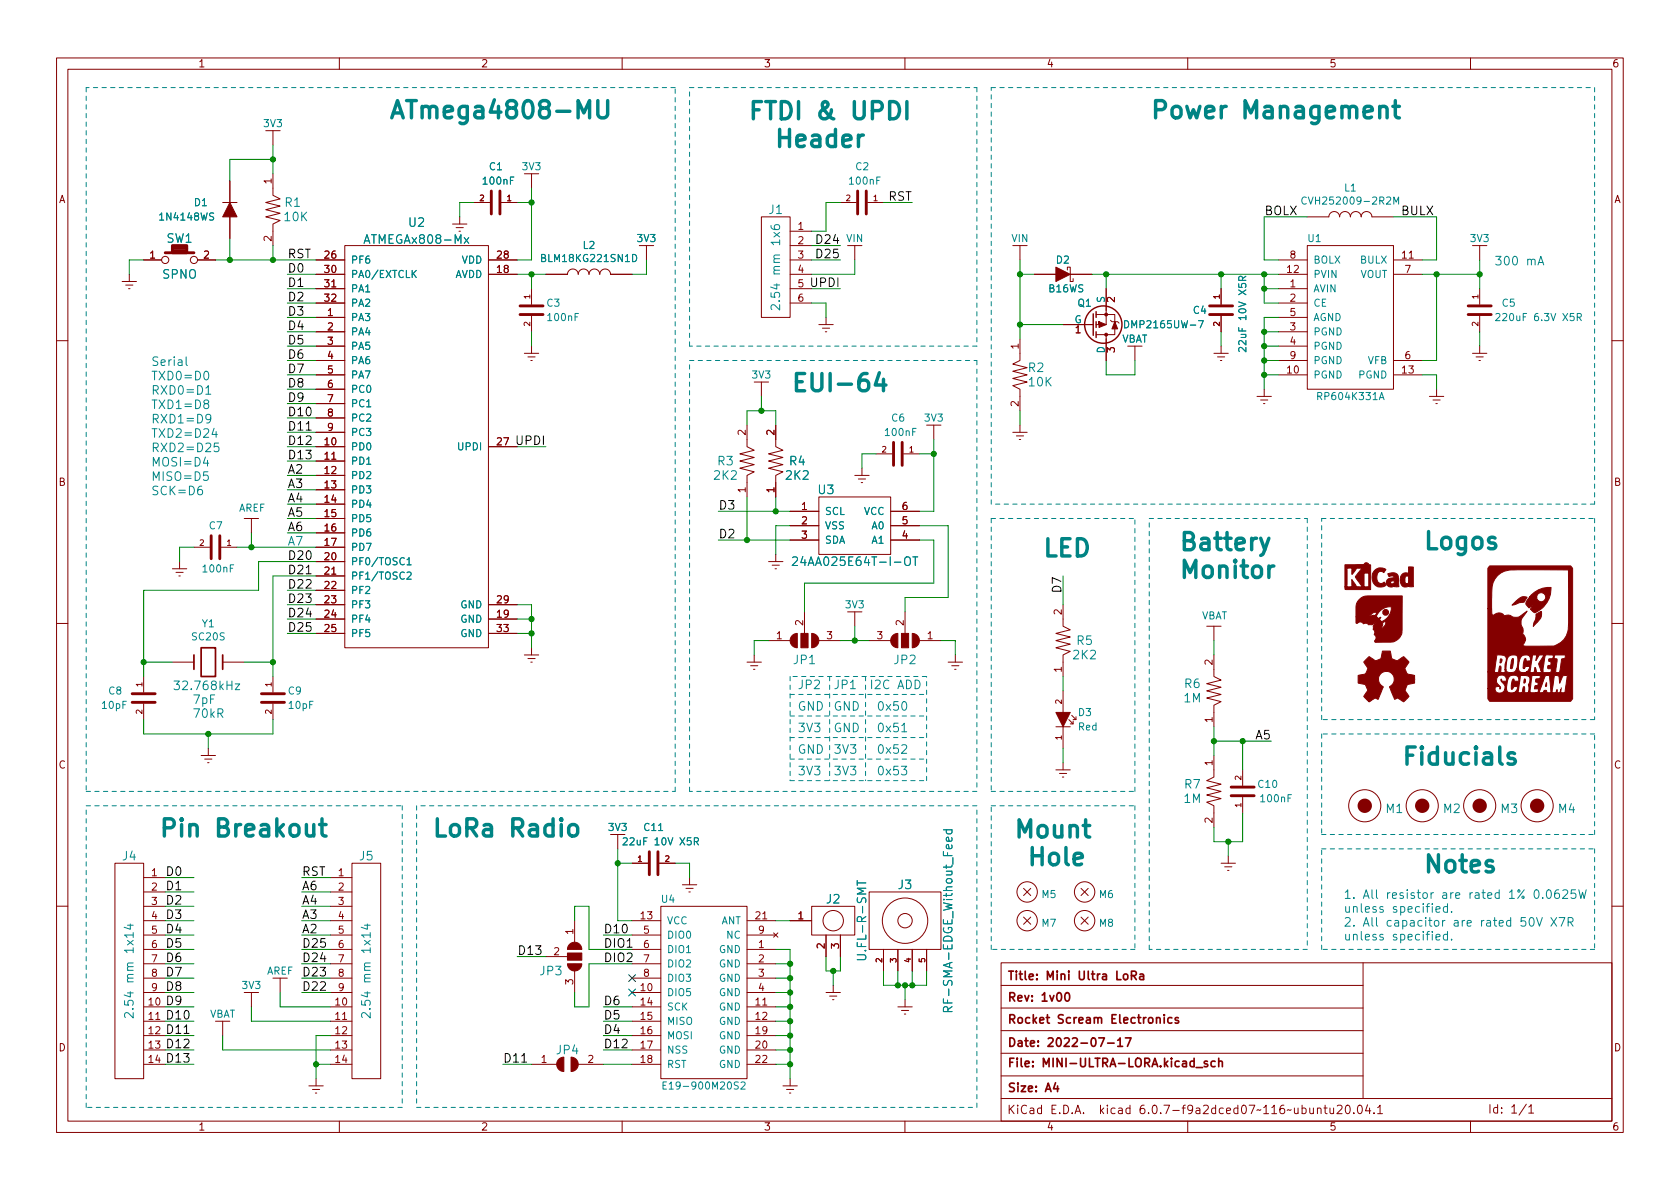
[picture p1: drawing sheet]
<svg xmlns="http://www.w3.org/2000/svg" width="297mm" height="210mm" viewBox="0 0 297 210" stroke-linecap="round" stroke-linejoin="round" font-family="sans-serif">
<g fill="none" stroke="#840000" stroke-width=".18">
<path d="M10 10.2h277v190.1h-277zM12 12.2h273v186.1h-273zM60 10.2v2M110 10.2v2M160 10.2v2M210 10.2v2M260 10.2v2M39.4 35.8h2.5M40.6 32v3.8M40.6 38.3v3.9M48.3 30.7v3.8l1.2 .7-2.5 .6 2.5 .6-2.5 .7 2.5 .6-2.5 .6 2.5 .7-1.2 .6v3.8M48.3 23.1v2.5"/>
<path d="M80 39.6h2.5M81.3 38.3v1.3M83.8 35.8h2.8M88.6 35.8h2.8M94 30.7v2.6M134.6 38.3h5.1v17.8h-5.1zM148.6 35.8h2.8M153.4 35.8h2.8M231.1 38.3h3.8a.95 .95 0 0 1 1-.9 .95 .95 0 0 1 1 .9 .95 .95 0 0 1 .9-.9 .95 .95 0 0 1 1 .9 .95 .95 0 0 1 .9-.9 .95 .95 0 0 1 1 .9 .95 .95 0 0 1 .9-.9 .95 .95 0 0 1 1 .9h3.8M21.6 49.8h2.5M22.2 50.4h1.3M22.7 51h.3"/>
<path d="M22.9 48.5v1.3M25.4 46h3.2M34.9 46h3.2M55.9 51h5.1M55.9 46h5.1M55.9 48.5h5.1M55.9 53.6h5.1M55.9 58.7h5.1M55.9 56.1h5.1M61 43.4h25.4v71.1h-25.4zM80.6 40.3h1.3M86.4 46h5"/>
<path d="M86.4 48.5h5M94 51v2.8M94 55.9v2.8M96.5 48.5h3.8a.95 .95 0 0 1 1-.9 .95 .95 0 0 1 .9 .9 .95 .95 0 0 1 1-.9 .95 .95 0 0 1 .9 .9 .95 .95 0 0 1 1-.9 .95 .95 0 0 1 .9 .9 .95 .95 0 0 1 1-.9 .95 .95 0 0 1 .9 .9h3.9M114.3 43.4v2.6M139.7 51h3.8M139.7 46h3.8M139.7 48.5h3.8M139.7 53.6h3.8M139.7 43.4h3.8M139.7 40.9h3.8M144.8 57.4h2.5"/>
<path d="M145.4 58h1.3M145.9 58.7h.3M146 56.1v1.3M149.9 43.4h2.5M151.1 43.4v2.6M179.1 43.4h2.5M180.3 59.9v3.8l-1.2 .7 2.5 .6-2.5 .7 2.5 .6-2.5 .6 2.5 .7-2.5 .6 1.2 .6v3.8M180.3 43.4v2.6M182.9 48.5h3.8M188 57.4h5.3M188.7 47.7v-.5h.5v2.6h.5v-.5M189.2 48.5h3.8"/>
<path d="M193.8 55.6h3.3v1.3M193.8 59.2h1.8M195.6 51v6.4h-1.8M195.6 59.2v4.5M196.3 56.6l.3 .3h1l.3 .2M197.1 58.2v1h-1.5M215.9 51v2.8M215.9 55.9v2.8M226.1 51h5M226.1 46h5M226.1 48.5h5M226.1 53.6h5"/>
<path d="M226.1 58.7h5M226.1 56.1h5M231.1 43.4h15.3v25.4h-15.3zM246.4 46h5.1M246.4 48.5h5.1M261.6 43.4v2.6M261.6 51v2.8M261.6 55.9v2.8M10 60.2h2M55.9 71.4h5.1M55.9 66.3h5.1M55.9 61.2h5.1"/>
<path d="M55.9 63.7h5.1M55.9 76.4h5.1M55.9 79h5.1M55.9 68.8h5.1M55.9 73.9h5.1M86.4 79h5M92.7 62.5h2.5M93.3 63.1h1.3M93.9 63.7h.2M94 61.2v1.3M132.1 75.2v3.8l1.2 .6-2.5 .7 2.5 .6-2.5 .6 2.5 .7-2.5 .6 2.5 .6-1.2 .7v3.8M134.6 67.6v2.5"/>
<path d="M137.2 75.2v3.8l1.2 .6-2.5 .7 2.5 .6-2.5 .6 2.5 .7-2.5 .6 2.5 .6-1.2 .7v3.8M165.1 75.2v2.5M179.1 76.4h2.5M179.7 77.1h1.3M180.2 77.7h.3M180.3 75.2v1.2M199.4 61.2h2.5M200.7 61.2v2.5M214.6 62.5h2.6M215.3 63.1h1.2M215.8 63.7h.2M215.9 61.2v1.3"/>
<path d="M222.2 70.1h2.6M222.9 70.7h1.3M223.4 71.4h.2M223.5 68.8v1.3M226.1 66.3h5M226.1 61.2h5M226.1 63.7h5M246.4 66.3h5.1M246.4 63.7h5.1M252.7 70.1h2.6M253.4 70.7h1.2M253.9 71.4h.2"/>
<path d="M254 68.8v1.3M260.3 62.5h2.6M261 63.1h1.3M261.5 63.7h.2M261.6 61.2v1.3M285 60.2h2M31.7 99.3v1.3M34.3 96.8h2.8M39.1 96.8h2.8M43.2 91.7h2.5M44.4 91.7v2.5M55.9 91.7h5.1"/>
<path d="M55.9 96.8h5.1M55.9 99.3h5.1M55.9 84.1h5.1M55.9 81.5h5.1M55.9 86.6h5.1M55.9 89.1h5.1M55.9 94.2h5.1M135.9 99.3h2.5M136.5 99.9h1.3M137.2 98v1.3M139.7 90.4h5.1M139.7 93h5.1"/>
<path d="M139.7 95.5h5.1M144.8 87.9h12.7v10.1h-12.7zM151.1 84.1h2.6M151.8 84.7h1.2M152.3 85.3h.2M152.4 82.8v1.3M154.9 80.3h2.8M157.5 90.4h5.1M157.5 93h5.1M157.5 95.5h5.1M159.8 80.3h2.8M10 110.2h2"/>
<path d="M25.4 119.6v2.8M30.5 100.6h2.5M30.5 117.1h3.8M31.1 101.2h1.3M31.6 101.8h.3M39.4 117.1h3.8M48.3 119.6v2.8M55.9 101.8h5.1M55.9 109.5h5.1M55.9 104.4h5.1M55.9 106.9h5.1M55.9 112h5.1"/>
<path d="M86.4 109.5h5M86.4 106.9h5M86.4 112h5M92.7 115.8h2.5M93.3 116.5h1.3M93.9 117.1h.2M94 114.5v1.3M132.1 117.1h2.5M132.7 117.7h1.3M133.2 118.4h.3M133.3 115.8v1.3M135.9 113.3h3.8"/>
<path d="M137 100.6h.3M142.2 108.2v3.8M144.8 113.3h3.8M151.1 108.2v2.5M153.7 113.3h3.8M160 108.2v3.8M162.6 113.3h3.8M167.6 117.1h2.6M168.3 117.7h1.2M168.8 118.4h.2M168.9 115.8v1.3M188 106.9v3.8l1.2 .7-2.5 .6 2.5 .6-2.5 .7 2.5 .6-2.5 .6 2.5 .7-1.2 .6v3.8"/>
<path d="M213.4 110.7h2.5M214.6 115.8v3.8l1.3 .7-2.5 .6 2.5 .6-2.5 .7 2.5 .6-2.5 .6 2.5 .7-1.3 .6v3.8M214.6 110.7v2.6M285 110.2h2M25.4 124.5v2.7M35.6 133.6h2.5M36.2 134.2h1.3M36.7 134.9h.3M36.8 132.3v1.3M48.3 124.5v2.7M186.7 128.5h2.5M186.7 136.1h2.5"/>
<path d="M187.3 136.8h1.3M187.8 137.4h.3M188 122.2v3.8M188 128.5v3.8M188 134.9v1.2M189 127.2l.7 .8h-.5M189.5 126.5l.7 .7h-.5M189.7 127.5v.5M214.6 133.6v3.8l-1.2 .6 2.5 .7-2.5 .6 2.5 .6-2.5 .7 2.5 .6-2.5 .7 1.2 .6v3.8M219.7 136.1v2.8M20.3 152.6h5.1v38.1h-5.1zM25.4 157.7h3.8"/>
<path d="M25.4 155.2h3.8M58.4 157.7h3.8M58.4 155.2h3.8M62.2 152.6h5.1v38.1h-5.1zM109.2 147.6v2.5M111.8 152.6h2.8M116.6 152.6h2.8M120.6 156.5h2.6M121.3 157.1h1.3M121.8 157.7h.2M121.9 155.2v1.3M153.7 157.7h12.7v10.2h-12.7z"/>
<path d="M181 157.1l1.2 1.3M182.2 157.1l-1.2 1.3M191.1 157.1l1.3 1.3M192.4 157.1l-1.3 1.3M215.9 152.6h2.5M216.5 153.3h1.3M217 153.9h.3M217.2 151.4v1.2M219.7 141v2.8M10 160.2h2M25.4 178h3.8M25.4 160.3h3.8"/>
<path d="M25.4 162.8h3.8M25.4 165.3h3.8M25.4 167.9h3.8M25.4 170.4h3.8M25.4 173h3.8M25.4 175.5h3.8M44.4 175.5v2.5M48.3 173h2.5M49.5 173v2.5M58.4 178h3.8M58.4 160.3h3.8M58.4 162.8h3.8"/>
<path d="M58.4 165.3h3.8M58.4 167.9h3.8M58.4 170.4h3.8M58.4 173h3.8M58.4 175.5h3.8M96.5 169.2h3.8M101.6 162.8v3.8M101.6 171.7v3.8M111.8 178h5M111.8 162.8h5M111.8 165.3h5M111.8 167.9h5"/>
<path d="M111.8 170.4h5M111.8 173h5M111.8 175.5h5M116.8 160.3h15.3v30.4h-15.3zM132.1 178h5.1M132.1 162.8h5.1M132.1 165.3h5.1M132.1 167.9h5.1M132.1 170.4h5.1M132.1 173h5.1M132.1 175.5h5.1M136.8 165l.7 .7"/>
<path d="M137.5 165l-.7 .7M139.7 162.8h3.8M143.5 160.3h7.6v5h-7.6zM146 175.5h2.6M146 165.3v3.9M146.7 176.1h1.3M147.2 176.8h.2M147.3 174.2v1.3M148.6 165.3v3.9M156.2 167.9v3.8M158.7 178h2.6M158.7 167.9v3.8"/>
<path d="M159.4 178.7h1.3M159.9 179.3h.2M160 176.8v1.2M161.3 167.9v3.8M163.8 167.9v3.8M177 170.3h108v28h-108zM177 178.3h64M177 174.3h64M181 162.2l1.2 1.2M182.2 162.2l-1.2 1.2M191.1 162.2l1.3 1.2M192.4 162.2l-1.3 1.2"/>
<path d="M241 170.3v24M285 160.2h2M25.4 180.6h3.8M25.4 183.1h3.8M25.4 185.7h3.8M25.4 188.2h3.8M38.1 180.6h2.5M39.4 180.6v2.5M54.6 192h2.5M55.2 192.7h1.3M55.8 193.3h.2M55.9 190.7v1.3"/>
<path d="M58.4 180.6h3.8M58.4 183.1h3.8M58.4 185.7h3.8M58.4 188.2h3.8M60 198.3v2M94 188.2h4.4M102.2 188.2h4.5M110 198.3v2M111.8 180.6h5M111.8 183.1h5M111.8 185.7h5M111.8 188.2h5"/>
<path d="M132.1 180.6h5.1M132.1 183.1h5.1M132.1 185.7h5.1M132.1 188.2h5.1M138.4 192h2.6M139.1 192.7h1.2M139.6 193.3h.2M139.7 190.7v1.3M160 198.3v2M177 194.3h108M177 190.3h64M177 186.3h64"/>
<path d="M177 182.3h64M210 198.3v2M232.9 196.1l.2-.2 .4 .1 .1 .9M232.9 195.9v1M234.1 195.9h.5M234.3 195.4v1.3l.3 .2M235.1 195.9l.1 1h.4l.2-.1M235.8 195.9v1M236.4 195.6l.6-.2 .2 .2 .1 .3-.9 1h.9M238.1 195.5l.1-.1a.81 .81 0 0 1 .6 .7 .81 .81 0 0 1-.3 .8h-.1a.81 .81 0 0 1-.6-.6 .81 .81 0 0 1 .3-.8zM239.4 196.8v.1M240.2 195.5l.2-.1a.81 .81 0 0 1 .5 .7 .81 .81 0 0 1-.3 .8h-.1a.81 .81 0 0 1-.6-.6 .81 .81 0 0 1 .3-.8z"/>
<path d="M241.8 195.4l-.4 1h1M242.1 195.9v1M242.9 196.8v.1M243.6 195.9l.4-.5v1.5M243.6 196.9h.8M260 198.3v2M269.9 195.3l-1.3 1.9M270.3 195.8l.4-.5v1.5M270.3 196.8h.9"/>
<circle cx="29.2" cy="46" r=".63"/>
<circle cx="34.3" cy="46" r=".63"/>
<circle cx="181.6" cy="157.7" r="1.8"/>
<circle cx="191.8" cy="157.7" r="1.8"/>
<circle cx="241.3" cy="142.5" r="2.84"/>
<circle cx="251.5" cy="142.5" r="2.84"/>
<circle cx="261.6" cy="142.5" r="2.84"/>
<circle cx="271.8" cy="142.5" r="2.84"/>
<circle cx="147.3" cy="162.8" r="1.8"/>
<circle cx="160" cy="162.8" r="4"/>
<circle cx="160" cy="162.8" r="1.27"/>
<circle cx="181.6" cy="162.8" r="1.8"/>
<circle cx="191.8" cy="162.8" r="1.8"/>
</g>
<g fill="none" stroke="#840000" stroke-width=".3">
<path d="M34.3 115.8v2.6M35.6 114.5h2.5v5.1h-2.5zM39.4 115.8v2.6M188.4 175.7l.2-.2a.81 .81 0 0 1 .6 .7 .81 .81 0 0 1-.3 .8h-.1a.81 .81 0 0 1-.4-1.3zM200.1 172.5l.7-.1 .1-.2-.1-.3-.2-.2h-.5v1.5M200.4 172.5l.5 .7M201.6 172.3h.5l.1 .9M202.2 172.6l-.5 .1a.29 .29 0 0 0-.2 .2 .29 .29 0 0 0 .2 .3h.5M205.8 179.4v.2M205.8 179.9v1M186.6 191.5l-.3 1h.9M187 192v1"/>
<path d="M194.3 183.5h1l-.7 1.5M195.8 184.5h1.2M197.6 184l.5-.5v1.5M197.6 185h.9M199 183.5h1l-.7 1.5M207.2 180l-.4-.1-.3 .3v.4l.1 .3h.6M208.3 180l-.3-.1-.2 .2v.3l.5 .1v.4h-.5M213.5 187.7l-.4-.1-.2 .2 .1 .3 .5 .1v.4h-.6M214.8 187.7l-.4-.1-.3 .3v.4l.2 .3h.5M215.5 187.8l.2-.2 .4 .1v.9M215.5 187.1v1.5"/>
</g>
<g fill="#840000" stroke="#840000" stroke-width=".18">
<path d="M194.3 56.9l1.3 .5-1.3 .5z"/>
<path d="M197.1 56.9l.5 1.3h-1l.5-1.3v.2z"/>
<path d="M186.7 126h2.5l-1.2 2.5z"/>
<path d="M186.7 47.2l2.5 1.3-2.5 1.3z"/>
<path d="M240.2 106.2l.4-.5 .8-.3h6.5v6a2.08 2.08 0 0 1-2 2.2h-2.7l-.2-.3a.75 .75 0 0 0 0-1.1l.1-.6-.3-.4h1.4l.7-.6 .1-.7h-.1a.48 .48 0 0 0-.5 .7l-.2 .6h-1.4v-.5l.6-.8-.4 .3a.79 .79 0 0 1-.9 .3 1.1 1.1 0 0 0-1.1-.2 .7 .7 0 0 0-1.1 0l-.1-.1v-1.1l3.5-.1 .2 .2a.33 .33 0 0 0 .6-.1l-.2 .5 .3 .3a2.37 2.37 0 0 0 1.7-2.6 2.73 2.73 0 0 0-2.6 1.7h-.9l.4-.2a.43 .43 0 0 0 .4-.1 .43 .43 0 0 0 .1-.4l-.6 .1-.7 .7h-2.2v-2.1z"/>
<path d="M242 116.2l.2-.1 1.1 .8 .9-.4 .2-1.4h1.4l.3 1.4 .3 .1 .6 .3 1.1-.8 .2 .1 .8 .9-.4 .6a.58 .58 0 0 0-.1 1l.2 .5 1.3 .3v1.3l-1.2 .2-.1 .2a.96 .96 0 0 0-.3 1l.4 .7a.36 .36 0 0 1 .2 .3 .36 .36 0 0 1-.3 .3l-.6 .6-.7-.4a.74 .74 0 0 0-.9-.1l-.8-1.9a.2 .2 0 0 1-.1-.2 .2 .2 0 0 1 .2-.2 1.41 1.41 0 0 0 .2-2.2 1.41 1.41 0 0 0-2.2 .3 1.41 1.41 0 0 0 .7 2.1l-.9 2.1h-.1a.52 .52 0 0 0-.9 .1l-.6 .4-1-.9 .7-1.1-.2-.5a.52 .52 0 0 0-.5-.6l-1-.2v-1.3l1.3-.3 .3-.6a.74 .74 0 0 0-.3-1.1l-.1-.2a.27 .27 0 0 1-.2-.3 .27 .27 0 0 1 .3-.2z"/>
<path d="M243 100.9a1.47 1.47 0 0 1 2-.2l-.3 .6a.74 .74 0 0 0-.9-.2 .74 .74 0 0 0-.4 .9 .83 .83 0 0 0 .3 1 .83 .83 0 0 0 1.1-.1l.3 .6a1.52 1.52 0 0 1-1.8 .1 1.52 1.52 0 0 1-.7-1.5l.1-.6z"/>
<path d="M249 100.2l.9 .1v3.4l-.7 .1-.1-.1a.99 .99 0 0 1-1.1 0 .99 .99 0 0 1-.4-1.1h.8v.3a.32 .32 0 0 0 .3 .3 .32 .32 0 0 0 .3-.2v-1l-.3-.2a.57 .57 0 0 0-.3 .8h-.8a1.04 1.04 0 0 1 .3-1.1 1.04 1.04 0 0 1 1.2-.1z"/>
<path d="M245.4 101.5l.3-.1a1.11 1.11 0 0 1 1.3 .1 1.11 1.11 0 0 1 .3 1.3v.9l-.7 .1-.1-.1a.87 .87 0 0 1-1.4-.6h.8a.39 .39 0 0 0 .5 .1 .39 .39 0 0 0 .1-.5 .45 .45 0 0 0-.6 .4h-.8a.94 .94 0 0 1 1.2-.9l.2-.1a.56 .56 0 0 0-.9-.1z"/>
<path d="M237.8 99.9l3.4-.1a.45 .45 0 0 1 .4-.3 .45 .45 0 0 1 .4 .3l.3 .1v4.4l-4.5-.1v-.4l1.3-.1-.1-1.2 .8 1.2 1.8 .1 .4-.1v-2.4h-.8v2.5h-.3l-1.3-1.8 1.3-1.5h-1.1l-.8 1.1v-1.1h-.4h-.5l.1 3.1-.1 .2h-.3z"/>
<path d="M273.4 120.7l.1 .6-.2 .1v-.2z"/>
<path d="M269.5 120.1l.2 .2a.37 .37 0 0 1-.3 .5z"/>
<path d="M265.3 116.6l.3 .1-.3 .5h-.1z"/>
<path d="M267.4 116.5l.1-.1a2.6 2.6 0 0 1-.2 1.9l-.2-.2z"/>
<path d="M271.6 108.6l.9-.5a1.75 1.75 0 0 1-.7 2l-.7 .7 .1-.7 .3-.6z"/>
<path d="M267.3 107l.7-.7a1.61 1.61 0 0 1 2-.7v.1a1.11 1.11 0 0 1-1.3 .9z"/>
<path d="M270.7 105.3a4.5 4.5 0 0 1 3.5-1.4 4.6 4.6 0 0 1-2.9 4.5l-.7-.7 .4-.6-.6 .4a.92 .92 0 0 1-.5-1.1l.5-.8h1.3a.8 .8 0 0 0 1.2 .7 .8 .8 0 0 0 .1-1.3 .8 .8 0 0 0-1.3 .4v.2h-1.3z"/>
<path d="M263.4 100.1h14.3l.4 .4v23.1l-.4 .4h-14.3l-.3-.4v-1.9h1.2a.89 .89 0 0 0 .8 .9 .89 .89 0 0 0 1-.7h.3v.3a.95 .95 0 0 0 1.4 .2h1.3a1.18 1.18 0 0 1 .4-1l.1 1.1h.5l.2-.2 .5 .2h1.3a.67 .67 0 0 0 .8-.2l.1-.2h.2h.2l.2 .4 .8-.1a.54 .54 0 0 0 .6 .1 .54 .54 0 0 0 .3-.5l.1 .5 .4-.1 .2-.5-.1 .6h.8l.4-3h-.8l-.5 1.3-.1-1a.55 .55 0 0 0-.9-.2l-.4 2.8h-.2l-.2-2.8-.1-.1-.7 .1-1.1 2.9h-.5l.4-.1v-.6h-.7l.1-.5 .5-.2v-.5a.31 .31 0 0 1-.4-.3 .31 .31 0 0 1 .4-.3h.4v-.5h-1.4l-.4 2.8h-.2v-.7l-.1-.5 .3-.6v-.6l-.4-.4h-1.3l-.4 2.9h-.6l.4-.4 .2-.5a.66 .66 0 0 0-1.1 .4 2.18 2.18 0 0 1 .3-1.8l.2 .3 .8 .1a.99 .99 0 0 0-.8-1.1 .99 .99 0 0 0-1.2 .6l-.2 1.9h-.3v-.6l-.6-.8-.1-.4 .2 .3h.7a.91 .91 0 0 0-1.2-1 .91 .91 0 0 0-.3 1.6l.5 .5-.1 .4v-.5l-.7 .1-.2 .2h-1.2v-2.9l1.9 .1 .2-1.2 .2 .4-.1 .8h.8v-.5h.2v.2a1.12 1.12 0 0 0 1.9-.3h.3l.1 .3a1.01 1.01 0 0 0 1.2 .3h.8a.53 .53 0 0 0 .7 0 .53 .53 0 0 0 0-.7l.1-.2 .3 .9h.8v-.3h.3l.2 .3h1.2l.1-.6-.6-.1v-.4l.5-.2v-.3v-.3h-.3l-.1-.4 .7-.2 .7 .1 .1 .1v.3l-.2 2a.49 .49 0 0 0 .5 0 .49 .49 0 0 0 .2-.5l.3-1.8 .6-.2 .1-.6h-1.9l-.1 .6h-.3l.2-.3-.2-.3h-1.1l-.3 .5-.3 2.3h-.3l-.3-.8a.66 .66 0 0 1 .2-1l.5-1h-.7l-.6 1 .1-1h-.7l-.5 3.1h-.7a.87 .87 0 0 0 .7-.9l-.1-.1h-.6l-.4 .3a1.9 1.9 0 0 1 .3-1.8l.1 .4 .3 .1h.5v-.3a.93 .93 0 0 0-.7-.8 .93 .93 0 0 0-1 .4 4.1 4.1 0 0 0-.4 2.1h-.3l.2-1v-1a.6 .6 0 0 0-.8-.5 1.07 1.07 0 0 0-1.2 1.2l-.1 1.4h-.2v-1a1.17 1.17 0 0 0-.2-1.5l-1.2-.1-.5 3h-1.1v-11.2h.6l.1 1 .2 .2a1.39 1.39 0 0 1 2.1 .1 1.24 1.24 0 0 1 1.4 .2 1.87 1.87 0 0 0 2-.7l.5-.3-.3 .4a1.98 1.98 0 0 0-.6 2.3l.2 .7-.1 .6a1.17 1.17 0 0 1 .1 2l.5 .2 5-.1 .6-.2a3.9 3.9 0 0 0 1.9-3.9v-9.3h-10.1a3.5 3.5 0 0 0-3.4 4l-.1 2.8h-.6v-7.1z"/>
<path d="M98.8 187.3l.4-.2 .5-.2v2.6a1.27 1.27 0 0 1-1.2-.8 1.27 1.27 0 0 1 .3-1.4z"/>
<path d="M101 186.9a1.27 1.27 0 0 1 1.2 1.3 1.27 1.27 0 0 1-1.2 1.3z"/>
<path d="M100.7 167a1.27 1.27 0 0 1 1.4-.3 1.27 1.27 0 0 1 .8 1.2h-2.6l.1-.4z"/>
<path d="M100.3 168.5h2.6v1.3h-2.6z"/>
<path d="M100.3 170.4h2.6a1.27 1.27 0 0 1-1.3 1.3 1.27 1.27 0 0 1-1.3-1.3z"/>
<path d="M161.3 112a1.27 1.27 0 0 1 1.3 1.3 1.27 1.27 0 0 1-1.3 1.2z"/>
<path d="M159.4 112h1.3v2.5h-1.3z"/>
<path d="M157.9 112.4l.3-.3 .5-.1v2.5a1.27 1.27 0 0 1-1.1-.7 1.27 1.27 0 0 1 .3-1.4z"/>
<path d="M140.1 112.4l.3-.3 .6-.1v2.5a1.27 1.27 0 0 1-1.2-.7 1.27 1.27 0 0 1 .3-1.4z"/>
<path d="M141.6 112h1.3v2.5h-1.3z"/>
<path d="M143.5 112a1.27 1.27 0 0 1 1.3 1.3 1.27 1.27 0 0 1-1.3 1.2z"/>
<path d="M40.6 35.8l1.3 2.5h-2.5z"/>
<circle cx="195.6" cy="55.6" r=".25"/>
<circle cx="195.6" cy="59.2" r=".25"/>
<circle cx="245" cy="108.3" r=".52"/>
</g>
<g fill="none" stroke="#840000" stroke-width=".25">
<path d="M193.3 55.5v3.8M193.8 55.1v1M193.8 56.9v1M193.8 58.7v1"/>
<circle cx="195.1" cy="57.4" r="3.3"/>
</g>
<g fill="none" stroke="#008484" stroke-width=".18">
<path d="M136.3 39.9a.6 .6 0 0 0 .7 .7h.6l.2-.1v-.5l-.1-.2-.5-.1-.2 .2-.1 .4 .3 .3M231 35a.6 .6 0 0 0-.9 .4 .6 .6 0 0 0 .6 .7l.3-.1M246.4 36.1v-1.3l.5 .9 .4-.9v1.3M73.1 48.4l.5 .7M73.6 47.8l-.7 .7M82.1 42l.8 1M82.9 42l-.8 1M111.9 45a.64 .64 0 0 1 .7 .6 .64 .64 0 0 1-.7 .7zM137.8 53.9v.9l-1-.9-.3 .1-.2 .2 .2 .5M198.8 56.7a.64 .64 0 0 1 .8 .6 .64 .64 0 0 1-.8 .7zM211.9 56.7h.9l-.6 1.3M219.7 49.6l-.1-.6-.2-.1h-.3l-.1 .7h1.3"/>
<path d="M220.3 48.9l-.6 .4M264.5 55.6l.5-.2 .2 .4-.8 .9h.8M271.9 46.9l.5-1.6 .5 1.6M272.1 46.4h.7M278.9 56.1l.6-.1 .1-.1-.1-.3-.6-.2v1.3M279.2 56.1l.4 .6M32.9 63.1v1.3l.2 .2M36.3 65.7l.1-.1a.83 .83 0 0 1 .6 .7 .83 .83 0 0 1-.3 .8l-.2 .1a.83 .83 0 0 1-.6-.7 .83 .83 0 0 1 .4-.8zM36.3 71.4l-.3-.3 .1-.2 .2-.2 .5 .1 .1 .2-.1 .2-.6 .3-.2 .2v.3l.3 .3h.3l.3-.3v-.3l-.3-.3M36.4 68.6l.4-.4v1.5M36.4 69.7h.9M37.3 73.9l-.3 .3-.5-.1-.1-.2 .1-.6h.5l.2 .1a1.01 1.01 0 0 1-.4 1.4h-.3"/>
<path d="M37.8 75.7l-.3 1.1h.9M38.2 76.3v1M38.6 78.3h-.7l-.1 .8 .3-.2 .5 .1 .1 .2-.1 .5-.2 .2-.6-.2M220.3 61.4v.8l-.9-.8-.4 .3 .1 .5M243.9 70.7l.4-1.3 .4 1.3M35.7 86a.6 .6 0 0 0-.8 .6v.6l.2 .2 .4 .1 .2-.2 .1-.5-.1-.2-.5-.1-.3 .3M36.3 80.8l-.3 1.1h.9M36.8 83.4h-.8v.8l.2-.2 .5 .1 .1 .2v.5l-.3 .2-.5-.2M72 99l.3-.4v1.3M72 99.9h.7M140.1 98.6l.6-.1 .2 .1 .1 .3-.9 1.1h.9M161.4 98.5h.9"/>
<path d="M161.8 98.5v1.5M72 101.3l.5-.1 .2 .3-.8 .9h.8M37.2 123.6h.5M37.5 126.3l.4 .6M37.9 125.8l-.6 .6M38 122.9h-.8v1.5M38.5 126.1h.8l.1-.3-.1-.3-.2-.2h-.6v1.6M38.9 126.1l.5 .8M41.6 120.9h.8l-.8 1.1h.8M159.4 135.5h.9l-.5 .6 .4 .1v.7l-.2 .1h-.4l-.2-.1M159.4 128.3l.5-.4v1.5M159.4 131.8l.6-.1 .2 .1 .1 .3-.9 1.1h.9"/>
<path d="M159.4 129.4h.9M159.7 124.1h.1a.83 .83 0 0 1 .6 .6 .83 .83 0 0 1-.3 .8l-.1 .1a.83 .83 0 0 1-.6-.6 .83 .83 0 0 1 .3-.9zM110.2 148.3l.5-.2 .2 .4-.8 .9h.8M122.8 148.8l.6-.1 .1-.1-.1-.3-.6-.2v1.3M123.1 148.8l.4 .6M151.6 155.7v.9M151.6 156.1h1.5M166.8 146.7h1.5M167.4 146.7l-.1 .5 .3 .3h.4l.3-.2v-.6M255.9 159.8v1.5M272.8 158.7v.2M273.6 157.5l.2-.2a.83 .83 0 0 1 .6 .7 .83 .83 0 0 1-.3 .8l-.2 .1a.82 .82 0 0 1-.3-1.4z"/>
<path d="M275.6 157.3a.6 .6 0 0 0-.7 .7v.6l.1 .2 .4 .1 .3-.2v-.5l-.1-.2-.4-.1-.3 .3M276.3 157.5l.6-.2 .2 .2 .1 .3-1 1.1h1M278.6 157.3h-.8v.8l.2-.2 .5 .1 .1 .2v.5l-.2 .2-.6-.2M279.1 157.3l.4 1.6 .3-1.1 .3 1.1 .4-1.6M22.5 163.6h1M23 163.4v.9l-1-.3M23.5 179.1v.9l-1-.9h-.3l-.2 .3 .2 .5M64.4 163.6h1.1M65 163.4v.9l-1.1-.3M65.5 179.1v.9l-1.1-.9h-.3l-.2 .3 .2 .5M151.6 168.8h1.2l.3 .3v.3l-.3 .3h-1.2M167.6 178.9l-.1-.7-.2-.2-.3 .1-.2 .2v.6h1.5"/>
<path d="M168.3 178l-.7 .5M253.9 160.8l.7-.1-.1-.3-.4-.1-.2 .2 .1 .8h.5M253.9 165.7l.7-.1-.1-.3-.4-.1-.2 .2 .1 .8h.5M255.9 160.4l-.4-.1-.3 .3v.4l.1 .3h.6M255.9 165.3l-.4-.1-.3 .3v.4l.1 .3h.6M255.9 164.7v1.5M256.7 161.2v.1M256.7 166.1v.1M270.5 162.4l.2-.1a.83 .83 0 0 1 .6 .6 .83 .83 0 0 1-.3 .8l-.1 .1a.82 .82 0 0 1-.4-1.4zM271.7 162.3l.5 1.5 .5-1.5M274.2 162.3l1 1.5M275.2 162.3l-1 1.5"/>
<path d="M275.7 162.3h1l-.7 1.5M277.3 163.1l.7-.1 .1-.2v-.4l-.3-.1h-.5v1.5M277.6 163.1l.5 .7M117.2 191.9h.5M117.8 191.3h-.6v1.3h.6M131 191.4l.5-.1 .2 .4-.7 .9h.7"/>
</g>
<g fill="none" stroke="#840000" stroke-width=".51">
<path d="M86.9 33.8v4M88.4 33.8v4M151.6 33.8v4M153.2 33.8v4M29.2 44.7h5.1M30.5 43.4h2.5v1.3h-2.5zM30.5 44.4h2.5M30.5 43.9h2.5M91.9 55.6h4.1M91.9 54.1h4.1M213.9 55.6h4M213.9 54.1h4"/>
<path d="M259.6 55.6h4.1M259.6 54.1h4.1M158 78.2v4.1M159.5 78.2v4.1M37.3 94.7v4.1M38.9 94.7v4.1M23.4 124.2h4M23.4 122.7h4M46.2 124.2h4.1M46.2 122.7h4.1M217.7 139.2h4M114.8 150.6v4.1"/>
<path d="M116.3 150.6v4.1M217.7 140.7h4"/>
</g>
<g fill="none" stroke="#840000" stroke-width="1.3">
<circle cx="241.3" cy="142.5" r=".63"/>
<circle cx="251.5" cy="142.5" r=".63"/>
<circle cx="261.6" cy="142.5" r=".63"/>
<circle cx="271.8" cy="142.5" r=".63"/>
</g>
<g fill="none" stroke="#008484" stroke-width=".61">
<path d="M105.7 17.8v2.5l.3 .4 .3 .1h.6l.4-.3 .1-.2v-2.5M157.3 18h.7a1.66 1.66 0 0 1 .7 2.6l-.2 .3-.5 .1h-.7zM160.3 18v3M243.9 19.1a.76 .76 0 0 1 1.4 .1v1.6M246.3 18.8h1.1M246.7 17.8v2.6l.1 .3 .6 .1M102.2 20.8v-3l1 2.2 1-2.2v3M149 24.9l1.5-.3-.2-.6-.3-.1h-.5l-.3 .1-.2 .3v1.2l.2 .3 .3 .1h.5l.3-.1M151.8 23.9v2M152.7 23.9a.78 .78 0 0 0-.9 .6M155.5 65.9l-.7 2.2h1.8M156.2 67.1v2"/>
<path d="M224.4 95.2l-1.1 2.7-.4 .3M267.8 133.3l-.7-.2-.3 .2-.2 .2 .2 .5 1 .3 .1 .3-.1 .4-.3 .1h-.6l-.3-.1M56.5 145.8h1.2M56.9 144.8v2.6l.2 .3 .6 .1M100.7 146.1a.83 .83 0 0 1 .8-.3 .83 .83 0 0 1 .6 .6v.9a.83 .83 0 0 1-.8 .6 .83 .83 0 0 1-.8-.6v-.9zM189.9 151.9l1.5-.3-.2-.6-.3-.1h-.5l-.3 .1-.2 .3v1.2l.2 .3 .3 .1h.5l.3-.1"/>
</g>
<g fill="none" stroke="#008484" stroke-width=".18" stroke-dasharray=".8 .8">
<path d="M15.2 15.5v124.4M119.4 15.5h-104.2M121.9 15.5h50.8M172.7 15.5v45.7M175.3 15.5h106.6M281.9 15.5v73.6M121.9 61.2v-45.7M121.9 63.7h50.8M172.7 61.2h-50.8M172.7 63.7v76.2M175.3 91.7v48.2M175.3 91.7h25.4"/>
<path d="M175.3 89.1v-73.6M203.2 91.7h27.9M231.1 91.7v76.2M233.7 91.7h48.2M281.9 89.1h-106.6M281.9 91.7v35.5M139.7 119.6v18.4M146.7 119.6v18.4M153 119.6v18.4M163.8 119.6h-24.1M15.2 139.9h104.2M119.4 139.9v-124.4"/>
<path d="M121.9 139.9v-76.2M139.7 122.8h24.1M139.7 138h24.1M139.7 130.4h24.1M139.7 134.2h24.1M139.7 126.6h24.1M163.8 138v-18.4M172.7 139.9h-50.8M175.3 139.9h25.4M200.7 139.9v-48.2M233.7 129.8v17.8M233.7 127.2v-35.5"/>
<path d="M281.9 129.8h-48.2M281.9 127.2h-48.2M15.2 142.5h55.9M71.1 142.5v53.3M73.7 142.5v53.3M172.7 142.5h-99M175.3 142.5h25.4M200.7 142.5v25.4M233.7 150.1h48.2M233.7 147.6h48.2M281.9 150.1v17.8M281.9 147.6v-17.8"/>
<path d="M175.3 167.9v-25.4M200.7 167.9h-25.4M203.2 167.9v-76.2M231.1 167.9h-27.9M233.7 167.9v-17.8M281.9 167.9h-48.2M15.2 195.8v-53.3M71.1 195.8h-55.9M73.7 195.8h99M172.7 195.8v-53.3"/>
</g>
<g fill="none" stroke="#008400" stroke-width=".18">
<path d="M48.3 25.6v5.1M48.3 28.2h-7.7v3.8M83.8 35.8h-2.5v2.5M91.4 35.8h2.6M94 33.3v12.7h-2.6M148.6 35.8h-2.6v5.1h-2.5M156.2 35.8h5.1M231.1 38.3h-7.6v7.7h2.6M246.4 38.3h7.6v7.7h-2.5M25.4 46h-2.5v2.5M38.1 46h17.8M40.6 42.2v3.8"/>
<path d="M48.3 43.4v2.6M50.8 48.5h5.1M50.8 58.7h5.1M50.8 53.6h5.1M50.8 56.1h5.1M50.8 51h5.1M91.4 48.5h5.1M94 48.5v2.5M94 58.7v2.5M114.3 46v2.5h-2.5M143.5 46h5.1M143.5 53.6h2.5v2.5"/>
<path d="M143.5 51h5.1M143.5 43.4h5.1M151.1 46v2.5h-7.6M180.3 48.5h2.6M180.3 57.4h7.7M180.3 46v13.9M193 48.5h33.1M195.6 48.5v2.5M215.9 48.5v2.5M215.9 58.7v2.5M223.5 58.7h2.6M223.5 48.5v5.1h2.6"/>
<path d="M223.5 51h2.6M226.1 56.1h-2.6v12.7M251.5 48.5h10.1M254 48.5v15.2h-2.5M261.6 46v5M261.6 58.7v2.5M50.8 71.4h5.1M50.8 68.8h5.1M50.8 66.3h5.1M50.8 63.7h5.1M50.8 61.2h5.1M50.8 73.9h5.1"/>
<path d="M50.8 76.4h5.1M50.8 79h5.1M91.4 79h5.1M132.1 75.2v-2.6h5.1v2.6M134.6 70.1v2.5M165.1 77.7v12.7h-2.5M180.3 72.6v2.6M195.6 63.7v2.6h5.1v-2.6M223.5 66.3h2.6M223.5 63.7h2.6M223.5 61.2h2.6M251.5 66.3h2.5v2.5"/>
<path d="M34.3 96.8h-2.6v2.5M41.9 96.8h14M44.4 94.2v2.6M50.8 91.7h5.1M50.8 86.6h5.1M50.8 89.1h5.1M50.8 94.2h5.1M50.8 84.1h5.1M50.8 81.5h5.1M55.9 99.3h-10.2v5.1h-20.3v15.2M127 90.4h12.7M127 95.5h12.7"/>
<path d="M132.1 87.9v7.6M137.2 87.9v2.5M139.7 93h-2.5v5M154.9 80.3h-2.5v2.5M162.6 93h5v12.7h-7.6v2.5M162.6 80.3h2.5M162.6 95.5h2.5v7.6h-22.9v5.1M25.4 117.1h5.1M43.2 117.1h5.1M50.8 104.4h5.1M50.8 112h5.1M50.8 109.5h5.1"/>
<path d="M50.8 106.9h5.1M55.9 101.8h-7.6v17.8M91.4 112h2.6M91.4 106.9h2.6v7.6M91.4 109.5h2.6M135.9 113.3h-2.6v2.5M148.6 113.3h5.1M151.1 110.7v2.6M166.4 113.3h2.5v2.5M188 101.8v5.1M188 119.6v2.6M214.6 113.3v2.5"/>
<path d="M25.4 127.2v2.6h22.9v-2.6M36.8 129.8v2.5M188 132.3v2.6M214.6 128.5v5.1M214.6 131.1h10.2M219.7 131.1v5M29.2 157.7h5.1M29.2 155.2h5.1M53.3 157.7h5.1M53.3 155.2h5.1M109.2 150.1v12.7h2.6M109.2 152.6h2.6"/>
<path d="M119.4 152.6h2.5v2.6M217.2 148.8v2.6M219.7 143.8v5h-5.1v-2.5M29.2 165.3h5.1M29.2 170.4h5.1M29.2 162.8h5.1M29.2 160.3h5.1M29.2 167.9h5.1M29.2 173h5.1M29.2 175.5h5.1M29.2 178h5.1M44.4 178v2.6h14"/>
<path d="M49.5 175.5v2.5h8.9M53.3 165.3h5.1M53.3 170.4h5.1M53.3 162.8h5.1M53.3 160.3h5.1M53.3 167.9h5.1M53.3 173h5.1M53.3 175.5h5.1M91.4 169.2h5.1M101.6 162.8v-2.5h2.5v7.6h7.7M106.7 165.3h5.1M106.7 178h5.1"/>
<path d="M111.8 170.4h-7.7v7.6h-2.5v-2.5M137.2 170.4h2.5M137.2 162.8h2.5M137.2 167.9h2.5v22.8M137.2 173h2.5M137.2 175.5h2.5M137.2 178h2.5M146 169.2v2.5h2.6v-2.5M147.3 171.7v2.5M156.2 171.7v2.5h7.6v-2.5M158.7 171.7v2.5M160 174.2v2.6"/>
<path d="M161.3 171.7v2.5M29.2 180.6h5.1M29.2 185.7h5.1M29.2 188.2h5.1M29.2 183.1h5.1M39.4 183.1v2.6h19M55.9 188.2h2.5M58.4 183.1h-2.5v7.6M88.9 188.2h5.1M106.7 180.6h5.1M106.7 185.7h5.1M106.7 188.2h5.1"/>
<path d="M106.7 183.1h5.1M137.2 180.6h2.5M137.2 185.7h2.5M137.2 188.2h2.5M137.2 183.1h2.5"/>
</g>
<path d="M111.2 172.4l1.2 1.2M111.2 174.9l1.2 1.2M112.4 172.4l-1.2 1.2M112.4 174.9l-1.2 1.2" fill="none" stroke="#000084" stroke-width=".18"/>
<g fill="#008400" stroke="#008400" stroke-width=".18">
<circle cx="48.3" cy="28.2" r=".46"/>
<circle cx="48.3" cy="46" r=".46"/>
<circle cx="40.6" cy="46" r=".46"/>
<circle cx="151.1" cy="113.3" r=".46"/>
<circle cx="94" cy="109.5" r=".46"/>
<circle cx="94" cy="112" r=".46"/>
<circle cx="48.3" cy="117.1" r=".46"/>
<circle cx="25.4" cy="117.1" r=".46"/>
<circle cx="94" cy="48.5" r=".46"/>
<circle cx="94" cy="35.8" r=".46"/>
<circle cx="132.1" cy="95.5" r=".46"/>
<circle cx="137.2" cy="90.4" r=".46"/>
<circle cx="134.6" cy="72.6" r=".46"/>
<circle cx="165.1" cy="80.3" r=".46"/>
<circle cx="261.6" cy="48.5" r=".46"/>
<circle cx="254" cy="48.5" r=".46"/>
<circle cx="223.5" cy="61.2" r=".46"/>
<circle cx="223.5" cy="66.3" r=".46"/>
<circle cx="223.5" cy="63.7" r=".46"/>
<circle cx="139.7" cy="180.6" r=".46"/>
<circle cx="139.7" cy="185.7" r=".46"/>
<circle cx="139.7" cy="188.2" r=".46"/>
<circle cx="139.7" cy="173" r=".46"/>
<circle cx="139.7" cy="183.1" r=".46"/>
<circle cx="139.7" cy="175.5" r=".46"/>
<circle cx="139.7" cy="178" r=".46"/>
<circle cx="139.7" cy="170.4" r=".46"/>
<circle cx="223.5" cy="58.7" r=".46"/>
<circle cx="223.5" cy="51" r=".46"/>
<circle cx="223.5" cy="48.5" r=".46"/>
<circle cx="195.6" cy="48.5" r=".46"/>
<circle cx="180.3" cy="57.4" r=".46"/>
<circle cx="180.3" cy="48.5" r=".46"/>
<circle cx="215.9" cy="48.5" r=".46"/>
<circle cx="217.2" cy="148.8" r=".46"/>
<circle cx="214.6" cy="131.1" r=".46"/>
<circle cx="219.7" cy="131.1" r=".46"/>
<circle cx="147.3" cy="171.7" r=".46"/>
<circle cx="158.7" cy="174.2" r=".46"/>
<circle cx="160" cy="174.2" r=".46"/>
<circle cx="161.3" cy="174.2" r=".46"/>
<circle cx="109.2" cy="152.6" r=".46"/>
<circle cx="44.4" cy="96.8" r=".46"/>
<circle cx="36.8" cy="129.8" r=".46"/>
<circle cx="55.9" cy="188.2" r=".46"/>
</g>
<g font-size="4.2" fill="#008484">
<text x="68.6" y="21">ATmega4808-MU</text>
<text x="132.1" y="21.2">FTDI &amp; UPDI</text>
<text x="203.2" y="21">Power Management</text>
<text x="134.4" y="26.1">Header</text>
<text x="139.7" y="69.2">EUI-64</text>
<text x="184.1" y="98.5">LED</text>
<text x="208.3" y="97.4">Battery</text>
<text x="251.5" y="97.2">Logos</text>
<text x="208.3" y="102.3">Monitor</text>
<text x="247.6" y="135.3">Fiducials</text>
<text x="27.9" y="148">Pin Breakout</text>
<text x="76.2" y="148">LoRa Radio</text>
<text x="179.1" y="148.2">Mount</text>
<text x="180.3" y="153.1">Hole</text>
<text x="251.5" y="154.3">Notes</text>
</g>
<g font-size="2.1">
<text x="157" y="35.5">RST</text>
<text x="223.5" y="38">BOLX</text>
<text x="247.6" y="38">BULX</text>
<text x="50.8" y="45.7">RST</text>
<text x="144.7" y="43.1">D24</text>
<text x="144.7" y="45.7">D25</text>
<text x="50.8" y="53.3">D2</text>
<text x="50.8" y="48.2">D0</text>
<text x="50.8" y="50.7">D1</text>
<text x="143.5" y="50.7">UPDI</text>
<text x="50.8" y="55.8">D3</text>
<text x="50.8" y="58.4">D4</text>
<text x="50.8" y="60.9">D5</text>
<text x="50.8" y="63.4">D6</text>
<text x="50.8" y="66">D7</text>
<text x="50.8" y="68.5">D8</text>
<text x="50.8" y="71.1">D9</text>
<text x="50.8" y="73.6">D10</text>
<text x="50.8" y="76.1">D11</text>
<text x="50.8" y="81.2">D13</text>
<text x="50.8" y="83.8">A2</text>
<text x="50.8" y="78.7">D12</text>
<text x="91.4" y="78.7">UPDI</text>
<text x="50.8" y="86.3">A3</text>
<text x="50.8" y="88.8">A4</text>
<text x="50.8" y="91.4">A5</text>
<text x="50.8" y="93.9">A6</text>
<text x="127" y="90.1">D3</text>
<text x="127" y="95.2">D2</text>
<text x="50.8" y="99">D20</text>
<text x="50.8" y="101.5">D21</text>
<text x="50.8" y="104.1">D22</text>
<text x="50.8" y="106.6">D23</text>
<text x="187.6" y="104.6" transform="rotate(-90 187.6 104.6)">D7</text>
<text x="50.8" y="111.7">D25</text>
<text x="50.8" y="109.2">D24</text>
<text x="222.1" y="130.7">A5</text>
<text x="29.2" y="154.9">D0</text>
<text x="53.3" y="154.9">RST</text>
<text x="29.2" y="160">D2</text>
<text x="29.2" y="157.4">D1</text>
<text x="53.3" y="160">A4</text>
<text x="53.3" y="157.4">A6</text>
<text x="29.2" y="165">D4</text>
<text x="29.2" y="162.5">D3</text>
<text x="29.2" y="167.6">D5</text>
<text x="53.3" y="165">A2</text>
<text x="53.3" y="162.5">A3</text>
<text x="53.3" y="167.6">D25</text>
<text x="106.7" y="165">D10</text>
<text x="106.7" y="167.6">DIO1</text>
<text x="29.2" y="170.1">D6</text>
<text x="29.2" y="172.7">D7</text>
<text x="53.3" y="172.7">D23</text>
<text x="53.3" y="170.1">D24</text>
<text x="91.4" y="168.8">D13</text>
<text x="106.7" y="170.1">DIO2</text>
<text x="29.2" y="175.2">D8</text>
<text x="29.2" y="177.7">D9</text>
<text x="53.3" y="175.2">D22</text>
<text x="106.7" y="177.7">D6</text>
<text x="29.2" y="180.3">D10</text>
<text x="29.2" y="182.8">D11</text>
<text x="29.2" y="185.4">D12</text>
<text x="106.7" y="180.3">D5</text>
<text x="106.7" y="182.8">D4</text>
<text x="106.7" y="185.4">D12</text>
<text x="29.2" y="187.9">D13</text>
<text x="88.9" y="187.9">D11</text>
</g>
<g font-size="2.1" fill="#008484">
<text x="50.4" y="39.1">10K</text>
<text x="50.4" y="36.6">R1</text>
<text x="72.3" y="40.1">U2</text>
<text x="136" y="37.8">J1</text>
<text x="29.5" y="42.9">SW1</text>
<text x="64.9" y="43.1">ATMEGAx808-Mx</text>
<text x="264.2" y="46.9">300 mA</text>
<text x="28.7" y="49.3">SPNO</text>
<text x="137.9" y="53.6" transform="rotate(-90 137.9 53.6)">2.54 mm 1x6</text>
<text x="26.7" y="64.7">Serial</text>
<text x="181.8" y="65.8">R2</text>
<text x="26.7" y="67.2">TXD0=D0</text>
<text x="26.7" y="69.8">RXD0=D1</text>
<text x="182" y="68.3">10K</text>
<text x="26.7" y="72.3">TXD1=D8</text>
<text x="26.7" y="74.9">RXD1=D9</text>
<text x="26.7" y="77.4">TXD2=D24</text>
<text x="26.7" y="82.5">MOSI=D4</text>
<text x="26.7" y="79.9">RXD2=D25</text>
<text x="126.9" y="82.3">R3</text>
<text x="139.6" y="82.3">R4</text>
<text x="26.7" y="87.6">SCK=D6</text>
<text x="26.7" y="85">MISO=D5</text>
<text x="126.3" y="84.8">2K2</text>
<text x="139" y="84.8">2K2</text>
<text x="144.7" y="87.4">U3</text>
<text x="50.8" y="96.5">A7</text>
<text x="141.6" y="100.1">24AA025E64T-I-OT</text>
<text x="140.4" y="117.4">JP1</text>
<text x="158.1" y="117.4">JP2</text>
<text x="189.8" y="116.6">2K2</text>
<text x="190.4" y="114">R5</text>
<text x="30.5" y="122">32.768kHz</text>
<text x="32.3" y="124.5">7pF</text>
<text x="141" y="121.9">JP2</text>
<text x="141" y="125.7">GND</text>
<text x="147.3" y="121.9">JP1</text>
<text x="147.3" y="125.7">GND</text>
<text x="153.7" y="121.9">I2C ADD</text>
<text x="154.9" y="125.7">0x50</text>
<text x="209.3" y="124.2">1M</text>
<text x="209.5" y="121.7">R6</text>
<text x="32.3" y="126.9">70kR</text>
<text x="141" y="129.5">3V3</text>
<text x="147.3" y="129.5">GND</text>
<text x="154.9" y="129.5">0x51</text>
<text x="141" y="137.1">3V3</text>
<text x="141" y="133.3">GND</text>
<text x="147.3" y="137.1">3V3</text>
<text x="147.3" y="133.3">3V3</text>
<text x="154.9" y="137.1">0x53</text>
<text x="154.9" y="133.3">0x52</text>
<text x="209.3" y="142">1M</text>
<text x="209.5" y="139.4">R7</text>
<text x="245.1" y="143.8">M1</text>
<text x="255.2" y="143.8">M2</text>
<text x="265.4" y="143.8">M3</text>
<text x="275.5" y="143.8">M4</text>
<text x="21.7" y="152.1">J4</text>
<text x="63.6" y="152.1">J5</text>
<text x="146.1" y="159.8">J2</text>
<text x="158.8" y="157.2">J3</text>
<text x="237.5" y="158.9">1. All resistor are rated 1% 0.0625W</text>
<text x="237.5" y="161.4">unless specified.</text>
<text x="237.5" y="163.9">2. All capacitor are rated 50V X7R</text>
<text x="237.5" y="166.3">unless specified.</text>
<text x="95.5" y="172.5">JP3</text>
<text x="153.2" y="168.9" transform="rotate(-90 153.2 168.9)">U.FL-R-SMT</text>
<text x="23.6" y="178.6" transform="rotate(-90 23.6 178.6)">2.54 mm 1x14</text>
<text x="65.5" y="178.6" transform="rotate(-90 65.5 178.6)">2.54 mm 1x14</text>
<text x="168.4" y="177.9" transform="rotate(-90 168.4 177.9)">RF-SMA-EDGE_Without_Feed</text>
<text x="98.4" y="186.4">JP4</text>
</g>
<g font-size="2.1" fill="#840000">
<text x="178" y="173.3">Title: Mini Ultra LoRa</text>
<text x="178" y="177.1">Rev: 1v00</text>
<text x="178" y="185.1">Date: 2022-07-17</text>
<text x="178" y="181">Rocket Scream Electronics</text>
<text x="178" y="188.7">File: MINI-ULTRA-LORA.kicad_sch</text>
<text x="178" y="197">KiCad E.D.A. kicad 6.0.7-f9a2dced07~116~ubuntu20.04.1</text>
<text x="178" y="193.1">Size: A4</text>
<text x="263" y="196.9">Id: 1/1</text>
</g>
<g font-size="1.8" fill="#840000">
<text x="35" y="11.9">1</text>
<text x="85" y="11.9">2</text>
<text x="135" y="11.9">3</text>
<text x="185" y="11.9">4</text>
<text x="235" y="11.9">5</text>
<text x="285" y="11.9">6</text>
<text x="10.3" y="35.9">A</text>
<text x="48" y="32.5" transform="rotate(-90 48 32.5)">1</text>
<text x="285.3" y="35.9">A</text>
<text x="141.1" y="40.6">1</text>
<text x="26.5" y="45.7">1</text>
<text x="36" y="45.7">2</text>
<text x="48" y="42.7" transform="rotate(-90 48 42.7)">2</text>
<text x="57.4" y="45.7">26</text>
<text x="87.9" y="45.7">28</text>
<text x="141.1" y="43.2">2</text>
<text x="141.1" y="45.7">3</text>
<text x="228.1" y="45.7">8</text>
<text x="247.9" y="45.7">11</text>
<text x="57.4" y="48.3">30</text>
<text x="57.4" y="50.8">31</text>
<text x="57.4" y="53.3">32</text>
<text x="87.9" y="48.3">18</text>
<text x="141.1" y="48.3">4</text>
<text x="141.1" y="50.8">5</text>
<text x="141.1" y="53.3">6</text>
<text x="197.1" y="53.4" transform="rotate(-90 197.1 53.4)">2</text>
<text x="227.6" y="48.3">12</text>
<text x="228.1" y="50.8">1</text>
<text x="228.1" y="53.3">2</text>
<text x="248.4" y="48.3">7</text>
<text x="57.9" y="55.9">1</text>
<text x="57.9" y="58.4">2</text>
<text x="190.1" y="58.9">1</text>
<text x="228.1" y="58.4">3</text>
<text x="228.1" y="55.9">5</text>
<text x="57.9" y="61">3</text>
<text x="57.9" y="63.5">4</text>
<text x="180.1" y="61.7" transform="rotate(-90 180.1 61.7)">1</text>
<text x="197.1" y="62.3" transform="rotate(-90 197.1 62.3)">3</text>
<text x="228.1" y="61">4</text>
<text x="228.1" y="63.5">9</text>
<text x="248.4" y="63.5">6</text>
<text x="57.9" y="66">5</text>
<text x="57.9" y="68.6">6</text>
<text x="57.9" y="71.1">7</text>
<text x="180.1" y="71.9" transform="rotate(-90 180.1 71.9)">2</text>
<text x="227.6" y="66">10</text>
<text x="247.9" y="66">13</text>
<text x="57.9" y="73.7">8</text>
<text x="57.9" y="76.2">9</text>
<text x="131.8" y="76.9" transform="rotate(-90 131.8 76.9)">2</text>
<text x="136.9" y="76.9" transform="rotate(-90 136.9 76.9)">2</text>
<text x="57.4" y="78.7">10</text>
<text x="57.4" y="81.3">11</text>
<text x="57.4" y="83.8">12</text>
<text x="87.9" y="78.7">27</text>
<text x="10.3" y="85.9">B</text>
<text x="57.4" y="86.4">13</text>
<text x="57.4" y="88.9">14</text>
<text x="131.8" y="87.1" transform="rotate(-90 131.8 87.1)">1</text>
<text x="136.9" y="87.1" transform="rotate(-90 136.9 87.1)">1</text>
<text x="285.3" y="85.9">B</text>
<text x="57.4" y="91.4">15</text>
<text x="57.4" y="94">16</text>
<text x="141.7" y="90.2">1</text>
<text x="141.7" y="92.7">2</text>
<text x="141.7" y="95.2">3</text>
<text x="159.5" y="95.2">4</text>
<text x="159.5" y="92.7">5</text>
<text x="159.5" y="90.2">6</text>
<text x="57.4" y="96.5">17</text>
<text x="57.4" y="99.1">20</text>
<text x="57.4" y="101.6">21</text>
<text x="57.4" y="104.1">22</text>
<text x="57.4" y="106.7">23</text>
<text x="87.9" y="106.7">29</text>
<text x="57.4" y="109.2">24</text>
<text x="57.4" y="111.8">25</text>
<text x="87.9" y="109.2">19</text>
<text x="87.9" y="111.8">33</text>
<text x="137.3" y="113">1</text>
<text x="142" y="110.6" transform="rotate(-90 142 110.6)">2</text>
<text x="146.2" y="113">3</text>
<text x="155.1" y="113">3</text>
<text x="159.8" y="110.6" transform="rotate(-90 159.8 110.6)">2</text>
<text x="164" y="113">1</text>
<text x="187.7" y="108.7" transform="rotate(-90 187.7 108.7)">2</text>
<text x="187.7" y="118.9" transform="rotate(-90 187.7 118.9)">1</text>
<text x="214.4" y="117.6" transform="rotate(-90 214.4 117.6)">2</text>
<text x="214.4" y="127.7" transform="rotate(-90 214.4 127.7)">1</text>
<text x="10.3" y="135.9">C</text>
<text x="214.4" y="135.4" transform="rotate(-90 214.4 135.4)">1</text>
<text x="285.3" y="135.9">C</text>
<text x="214.4" y="145.5" transform="rotate(-90 214.4 145.5)">2</text>
<text x="26.8" y="154.9">1</text>
<text x="59.8" y="154.9">1</text>
<text x="26.8" y="157.5">2</text>
<text x="26.8" y="160">3</text>
<text x="59.8" y="157.5">2</text>
<text x="59.8" y="160">3</text>
<text x="26.8" y="162.6">4</text>
<text x="26.8" y="165.1">5</text>
<text x="26.8" y="167.6">6</text>
<text x="59.8" y="162.6">4</text>
<text x="59.8" y="165.1">5</text>
<text x="59.8" y="167.6">6</text>
<text x="101.3" y="165.2" transform="rotate(-90 101.3 165.2)">1</text>
<text x="113.3" y="162.6">13</text>
<text x="113.8" y="165.1">5</text>
<text x="113.8" y="167.6">6</text>
<text x="133.6" y="162.6">21</text>
<text x="134.1" y="167.6">1</text>
<text x="134.1" y="165.1">9</text>
<text x="141.1" y="162.6">1</text>
<text x="145.8" y="167.7" transform="rotate(-90 145.8 167.7)">2</text>
<text x="148.3" y="167.7" transform="rotate(-90 148.3 167.7)">3</text>
<text x="26.8" y="170.2">7</text>
<text x="26.8" y="172.7">8</text>
<text x="59.8" y="170.2">7</text>
<text x="59.8" y="172.7">8</text>
<text x="97.9" y="168.9">2</text>
<text x="113.8" y="170.2">7</text>
<text x="113.8" y="172.7">8</text>
<text x="134.1" y="170.2">2</text>
<text x="134.1" y="172.7">3</text>
<text x="26.3" y="177.8">10</text>
<text x="26.8" y="175.3">9</text>
<text x="59.3" y="177.8">10</text>
<text x="59.8" y="175.3">9</text>
<text x="101.3" y="174.1" transform="rotate(-90 101.3 174.1)">3</text>
<text x="113.3" y="175.3">10</text>
<text x="113.3" y="177.8">14</text>
<text x="133.6" y="177.8">11</text>
<text x="134.1" y="175.3">4</text>
<text x="10.3" y="185.9">D</text>
<text x="26.3" y="180.3">11</text>
<text x="26.3" y="182.9">12</text>
<text x="26.3" y="185.4">13</text>
<text x="59.3" y="180.3">11</text>
<text x="59.3" y="182.9">12</text>
<text x="59.3" y="185.4">13</text>
<text x="113.3" y="180.3">15</text>
<text x="113.3" y="182.9">16</text>
<text x="113.3" y="185.4">17</text>
<text x="133.6" y="180.3">12</text>
<text x="133.6" y="182.9">19</text>
<text x="133.6" y="185.4">20</text>
<text x="285.3" y="185.9">D</text>
<text x="26.3" y="188">14</text>
<text x="59.3" y="188">14</text>
<text x="95.7" y="188">1</text>
<text x="104" y="188">2</text>
<text x="113.3" y="188">18</text>
<text x="133.6" y="188">22</text>
<text x="35" y="199.9">1</text>
<text x="85" y="199.9">2</text>
<text x="135" y="199.9">3</text>
<text x="185" y="199.9">4</text>
<text x="235" y="199.9">5</text>
<text x="285" y="199.9">6</text>
</g>
<g font-size="1.8" fill="#008484">
<text x="46.7" y="22.5">3V3</text>
<text x="85.5" y="32.6">100nF</text>
<text x="86.5" y="30.1">C1</text>
<text x="92.4" y="30.1">3V3</text>
<text x="150.3" y="32.6">100nF</text>
<text x="151.3" y="30.1">C2</text>
<text x="237.7" y="33.9">L1</text>
<text x="28.5" y="39">1N4148WS</text>
<text x="34.4" y="36.4">D1</text>
<text x="231.3" y="36.2">CVH252009-2R2M</text>
<text x="62" y="46.6">PF6</text>
<text x="81.6" y="46.6">VDD</text>
<text x="96.1" y="46.3">BLM18KG221SN1D</text>
<text x="103.1" y="44">L2</text>
<text x="112.7" y="42.8">3V3</text>
<text x="149.7" y="42.8">VIN</text>
<text x="178.9" y="42.8">VIN</text>
<text x="186.8" y="46.6">D2</text>
<text x="231.3" y="42.8">U1</text>
<text x="232.2" y="46.6">BOLX</text>
<text x="240.5" y="46.6">BULX</text>
<text x="260" y="42.8">3V3</text>
<text x="62" y="49.1">PA0/EXTCLK</text>
<text x="62" y="51.7">PA1</text>
<text x="80.3" y="49.1">AVDD</text>
<text x="185.5" y="51.7">B16WS</text>
<text x="195.3" y="53.5" transform="rotate(-90 195.3 53.5)">S</text>
<text x="232.2" y="51.7">AVIN</text>
<text x="232.2" y="49.1">PVIN</text>
<text x="240.5" y="49.1">VOUT</text>
<text x="62" y="56.8">PA3</text>
<text x="62" y="59.3">PA4</text>
<text x="62" y="54.2">PA2</text>
<text x="96.7" y="54.2">C3</text>
<text x="97" y="56.8">100nF</text>
<text x="189.9" y="57.1">G</text>
<text x="190.6" y="54.2">Q1</text>
<text x="199.5" y="58">DMP2165UW-7</text>
<text x="211" y="55.5">C4</text>
<text x="232.2" y="54.2">CE</text>
<text x="232.2" y="59.3">PGND</text>
<text x="232.2" y="56.8">AGND</text>
<text x="265.5" y="56.8">220uF 6.3V X5R</text>
<text x="265.6" y="54.2">C5</text>
<text x="62" y="61.8">PA5</text>
<text x="62" y="64.4">PA6</text>
<text x="195.3" y="62.5" transform="rotate(-90 195.3 62.5)">D</text>
<text x="198.3" y="60.6">VBAT</text>
<text x="220.3" y="61.4" transform="rotate(-90 220.3 61.4)">22uF 10V X5R</text>
<text x="232.2" y="61.8">PGND</text>
<text x="232.2" y="64.4">PGND</text>
<text x="241.8" y="64.4">VFB</text>
<text x="62" y="66.9">PA7</text>
<text x="62" y="69.5">PC0</text>
<text x="133" y="66.9">3V3</text>
<text x="232.2" y="66.9">PGND</text>
<text x="233.3" y="70.7">RP604K331A</text>
<text x="240.3" y="66.9">PGND</text>
<text x="62" y="72">PC1</text>
<text x="62" y="74.5">PC2</text>
<text x="62" y="77.1">PC3</text>
<text x="156.7" y="77.1">100nF</text>
<text x="157.7" y="74.5">C6</text>
<text x="163.5" y="74.5">3V3</text>
<text x="62" y="79.6">PD0</text>
<text x="62" y="82.2">PD1</text>
<text x="81.1" y="79.6">UPDI</text>
<text x="62" y="84.7">PD2</text>
<text x="62" y="87.2">PD3</text>
<text x="62" y="89.8">PD4</text>
<text x="37" y="93.6">C7</text>
<text x="42.2" y="90.5">AREF</text>
<text x="62" y="92.3">PD5</text>
<text x="62" y="94.9">PD6</text>
<text x="145.8" y="91.1">SCL</text>
<text x="145.8" y="93.6">VSS</text>
<text x="152.7" y="91.1">VCC</text>
<text x="154.2" y="93.6">A0</text>
<text x="36" y="101.2">100nF</text>
<text x="62" y="97.4">PD7</text>
<text x="62" y="99.9">PF0/TOSC1</text>
<text x="145.8" y="96.1">SDA</text>
<text x="154.2" y="96.1">A1</text>
<text x="62" y="102.5">PF1/TOSC2</text>
<text x="62" y="105">PF2</text>
<text x="62" y="107.6">PF3</text>
<text x="81.4" y="107.6">GND</text>
<text x="149.6" y="107.6">3V3</text>
<text x="34" y="113.2">SC20S</text>
<text x="35.7" y="110.9">Y1</text>
<text x="62" y="110.1">PF4</text>
<text x="62" y="112.6">PF5</text>
<text x="81.4" y="110.1">GND</text>
<text x="81.4" y="112.6">GND</text>
<text x="212.3" y="109.5">VBAT</text>
<text x="18.1" y="125.3">10pF</text>
<text x="19.2" y="122.8">C8</text>
<text x="51" y="122.8">C9</text>
<text x="51.1" y="125.3">10pF</text>
<text x="190.7" y="129.2">Red</text>
<text x="190.7" y="126.6">D3</text>
<text x="222.5" y="139.3">C10</text>
<text x="223" y="141.9">100nF</text>
<text x="107.6" y="146.9">3V3</text>
<text x="111" y="149.5">22uF 10V X5R</text>
<text x="113.9" y="146.9">C11</text>
<text x="117" y="159.6">U4</text>
<text x="184.2" y="158.8">M5</text>
<text x="194.4" y="158.8">M6</text>
<text x="117.9" y="163.4">VCC</text>
<text x="117.9" y="166">DIO0</text>
<text x="127.4" y="163.4">ANT</text>
<text x="128.5" y="166">NC</text>
<text x="184.2" y="163.9">M7</text>
<text x="194.4" y="163.9">M8</text>
<text x="47.1" y="172.3">AREF</text>
<text x="117.9" y="168.5">DIO1</text>
<text x="117.9" y="171.1">DIO2</text>
<text x="117.9" y="173.6">DIO3</text>
<text x="127.1" y="168.5">GND</text>
<text x="127.1" y="171.1">GND</text>
<text x="127.1" y="173.6">GND</text>
<text x="37" y="180">VBAT</text>
<text x="42.9" y="174.9">3V3</text>
<text x="117.9" y="176.1">DIO5</text>
<text x="117.9" y="178.7">SCK</text>
<text x="127.1" y="178.7">GND</text>
<text x="127.1" y="176.1">GND</text>
<text x="117.9" y="181.2">MISO</text>
<text x="117.9" y="183.8">MOSI</text>
<text x="127.1" y="181.2">GND</text>
<text x="127.1" y="183.8">GND</text>
<text x="117.9" y="186.3">NSS</text>
<text x="117.9" y="188.8">RST</text>
<text x="127.1" y="186.3">GND</text>
<text x="127.1" y="188.8">GND</text>
<text x="118.3" y="192.7">E19-900M20S2</text>
</g>
<g font-size="1.4" fill="#840000">
<text x="84.8" y="35.6">2</text>
<text x="89.6" y="35.6">1</text>
<text x="149.6" y="35.6">2</text>
<text x="154.4" y="35.6">1</text>
<text x="93.7" y="52.8" transform="rotate(-90 93.7 52.8)">1</text>
<text x="215.6" y="52.8" transform="rotate(-90 215.6 52.8)">1</text>
<text x="261.4" y="52.8" transform="rotate(-90 261.4 52.8)">1</text>
<text x="93.7" y="57.7" transform="rotate(-90 93.7 57.7)">2</text>
<text x="215.6" y="57.7" transform="rotate(-90 215.6 57.7)">2</text>
<text x="261.4" y="57.7" transform="rotate(-90 261.4 57.7)">2</text>
<text x="155.9" y="80">2</text>
<text x="160.8" y="80">1</text>
<text x="35.3" y="96.5">2</text>
<text x="40.1" y="96.5">1</text>
<text x="25.1" y="121.4" transform="rotate(-90 25.1 121.4)">1</text>
<text x="48" y="121.4" transform="rotate(-90 48 121.4)">1</text>
<text x="187.7" y="124.5" transform="rotate(-90 187.7 124.5)">2</text>
<text x="25.1" y="126.2" transform="rotate(-90 25.1 126.2)">2</text>
<text x="48" y="126.2" transform="rotate(-90 48 126.2)">2</text>
<text x="187.7" y="130.8" transform="rotate(-90 187.7 130.8)">1</text>
<text x="219.5" y="137.9" transform="rotate(-90 219.5 137.9)">2</text>
<text x="219.5" y="142.8" transform="rotate(-90 219.5 142.8)">1</text>
<text x="112.8" y="152.4">1</text>
<text x="117.6" y="152.4">2</text>
<text x="156" y="170.2" transform="rotate(-90 156 170.2)">2</text>
<text x="158.5" y="170.2" transform="rotate(-90 158.5 170.2)">3</text>
<text x="161" y="170.2" transform="rotate(-90 161 170.2)">4</text>
<text x="163.6" y="170.2" transform="rotate(-90 163.6 170.2)">5</text>
</g>
</svg>
